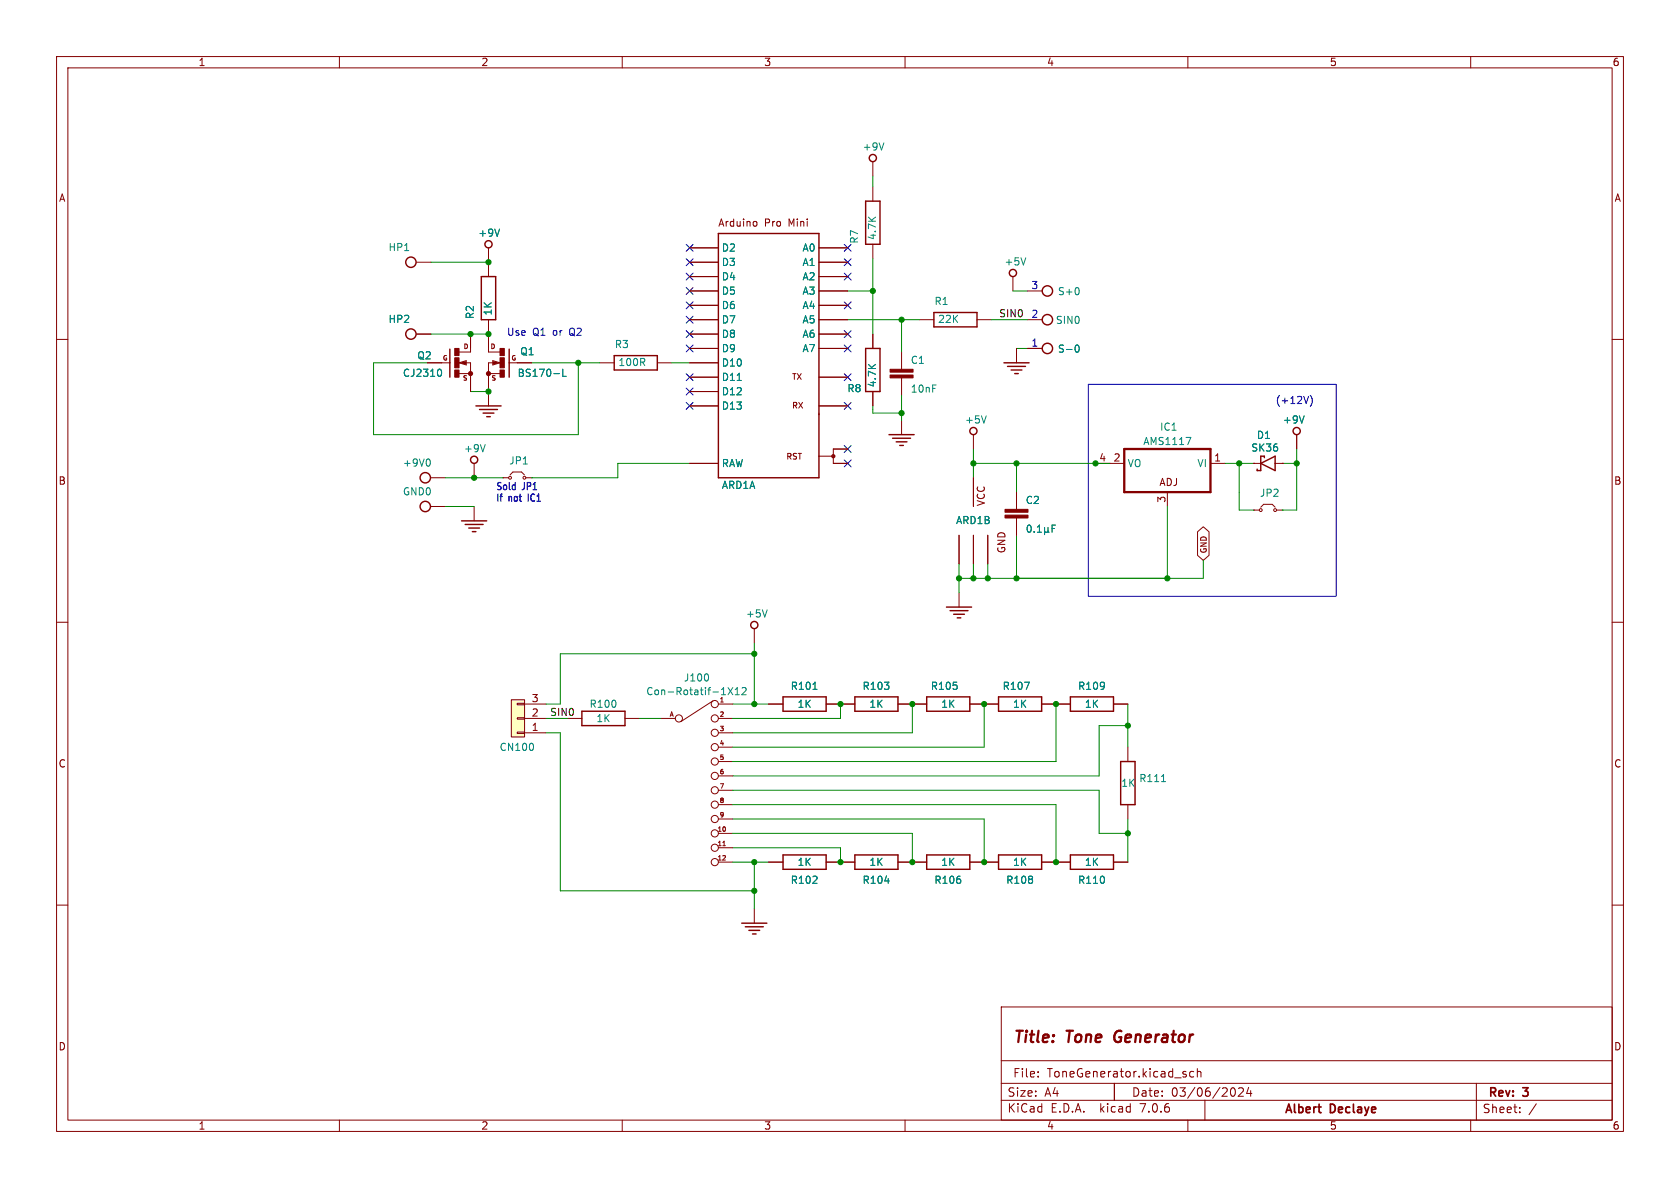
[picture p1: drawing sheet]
<svg xmlns="http://www.w3.org/2000/svg" width="297mm" height="210mm" viewBox="0 0 297 210" stroke-linecap="round" stroke-linejoin="round" font-family="sans-serif">
<g fill="none" stroke="#840000" stroke-width=".18">
<path d="M10 10h277v190h-277zM12 12h273v186h-273zM60 10v2M110 10v2M160 10v2M210 10v2M260 10v2M133.4 39.1l.3 .1 .1 .2v.5l-.4 .1M154.3 28.6v2.5M154.3 33v2.6M10 60h2M73.7 46.4h2.5"/>
<path d="M73.7 59.1h2.5M83.2 59.1v3.1h-2M86.4 43.8v5.1M86.4 56.5v5.1M121.9 56.5h5.1M121.9 43.8h5.1M121.9 46.4h5.1M121.9 48.9h5.1M121.9 51.4h5.1M121.9 54h5.1M121.9 59.1h5.1M144.8 56.5h5.1"/>
<path d="M144.8 43.8h5.1M144.8 46.4h5.1M144.8 48.9h5.1M144.8 51.4h5.1M144.8 54h5.1M144.8 59.1h5.1M154.3 43.2v2.5M154.3 59.1v2.5M162.6 56.5h2.5M172.7 56.5h2.6M179.1 48.9v2.5M181.6 56.5h2.5"/>
<path d="M181.6 51.4h2.5M285 60h2M75.6 64.1h3.9M81.2 64.1h2v5.1M81.2 66h2M81.2 64.1l1.2-.3v.7zM86.4 66h2M86.4 62.2h2M87.1 63.8l1.3 .3-1.3 .4zM88.4 64.1h-2v7.7M91.4 64.1h2.6M106 64.1h2.6"/>
<path d="M116.2 64.1h2.5M121.9 64.1h5.1M121.9 61.6h5.1M121.9 66.7h5.1M121.9 69.2h5.1M121.9 71.8h5.1M144.8 73v.3M144.8 61.6h5.1M144.8 66.7h5.1M144.8 71.8h5.1M149.9 79.4h-2.6v2.5h2.6M154.3 69.2v2.6"/>
<path d="M159.4 62.2v3.1M159.4 66.8v3.1M159.4 74.3v2.5M172.1 76.8v2.6M179.7 61.6v2.5M181.6 61.6h2.5M229.2 76.8v2.6M76.2 84.5h2.5M76.2 89.5h2.5M83.8 81.9v2.6M83.8 89.5v2.6M88.9 84.5h.1"/>
<path d="M88.9 84.5h1M90.2 83.9l.5-.5h1.5l.5 .5M93 84.5h1M94 84.5h.1M121.9 81.9h5.1M144.8 80.6h2.5M169.5 94.6v5.1M172.1 84.5v5M172.1 94.6v5.1M174.6 94.6v5.1M179.7 87v3M179.7 91.6v3"/>
<path d="M193.7 81.9h5.1M206.4 87v2.5M211.7 94l1-.9 1 .9v4.2l-1 .9-1-.9zM214 81.9h2.5M221.6 81.9h.1M221.6 90.2h.1M221.6 81.9h1.3M221.6 90.2h1M222.9 89.7l.5-.5h1.5l.5 .5M225.4 81.9h1.3M225.7 90.2h1M226.7 81.9h.1"/>
<path d="M226.7 90.2h.1M10 110h2M133.3 111.1v2.6M169.5 104.8v2.5M285 110h2M90.4 123.7h2.3v6.6h-2.3zM91.4 124.3h1.3v.3h-1.3zM91.4 126.9h1.3v.2h-1.3zM91.4 129.4h1.3v.3h-1.3zM92.7 124.5h3.8M92.7 129.5h3.8M92.7 127h3.8"/>
<path d="M100.3 127h2.6M110.5 127h2.5M116.8 127h2.6M126 123.9l-5.6 3.7M127 124.5h2.5M127 129.5h2.5M127 127h2.5M127 132.1h2.5M127 134.6h2.5M127 137.2h2.5M127 139.7h2.5M135.9 124.5h2.5"/>
<path d="M146 124.5h5.1M158.7 124.5h5.1M171.4 124.5h5.1M184.1 124.5h5.1M196.8 124.5h2.6M199.4 132.1v2.5M10 160h2M127 152.4h2.5M127 147.3h2.5M127 149.9h2.5M127 142.2h2.5M127 144.8h2.5"/>
<path d="M127.8 149.5h.4M135.9 152.4h2.5M146 152.4h5.1M158.7 152.4h5.1M171.4 152.4h5.1M184.1 152.4h5.1M196.8 152.4h2.6M199.4 142.2v2.6M285 160h2M133.3 160.7v2.5M177 178h108v20h-108zM60 198v2"/>
<path d="M110 198v2M160 198v2M177 194.5h108M177 191.5h108M177 187.5h108M183.5 190.2v.2M183.5 189.5v.1M197 191.5v3M209.7 190v.3M210 198v2M211 189.5l-.4-.1-.3 .3v.4l.2 .2h.5M211.7 189.5l.2-.1 .3 .1 .1 .9"/>
<path d="M211.7 188.9v1.5M213 194.5v3.5M218 192.3a.94 .94 0 0 1 0 1.5M219 192.4l.5-.1 .2 .1 .1 .3-.9 1.1h.9M220.7 192.2l-.3 1.1h.9M221.1 192.8v1M260 198v2M261 191.5v6.5M268.7 196.6v.1M268.7 195.8v.1M271.6 195.1l-1.3 2"/>
<circle cx="90.2" cy="84.5" r=".25"/>
<circle cx="92.7" cy="84.5" r=".25"/>
<circle cx="222.9" cy="90.2" r=".25"/>
<circle cx="225.4" cy="90.2" r=".25"/>
<circle cx="120" cy="127" r=".63"/>
<circle cx="126.4" cy="124.5" r=".63"/>
<circle cx="126.4" cy="127" r=".63"/>
<circle cx="126.4" cy="132.1" r=".63"/>
<circle cx="126.4" cy="134.6" r=".63"/>
<circle cx="126.4" cy="129.5" r=".63"/>
<circle cx="126.4" cy="139.7" r=".63"/>
<circle cx="126.4" cy="137.2" r=".63"/>
<circle cx="126.4" cy="149.9" r=".63"/>
<circle cx="126.4" cy="142.2" r=".63"/>
<circle cx="126.4" cy="147.3" r=".63"/>
<circle cx="126.4" cy="152.4" r=".63"/>
<circle cx="126.4" cy="144.8" r=".63"/>
</g>
<path d="M197.3 182.5a1.27 1.27 0 0 0 0 1.6" fill="none" stroke="#840000" stroke-width=".4"/>
<g fill="none" stroke="#840000" stroke-width=".25">
<path d="M153 35.6h2.6v7.6h-2.6zM85.1 48.9h2.5v7.6h-2.5zM127 41.3h17.8v43.2h-17.8zM165.1 55.2h7.6v2.6h-7.6zM79.5 61.7v5M84.1 71.8h4.5M84.8 72.4h3.1M85.4 73h1.9M86 73.7h.7M90 61.7v5M108.6 62.9h7.6v2.5h-7.6zM153 61.6h2.6v7.6h-2.6z"/>
<path d="M157.2 76.8h4.4M157.8 77.5h3.2M158.4 78.1h1.9M159.1 78.7h.6M177.5 64.1h4.4M178.1 64.8h3.2M178.8 65.4h1.9M179.4 66h.6M81.6 92.1h4.4M82.2 92.7h3.2M82.9 93.3h1.9M83.5 94h.6"/>
<path d="M222.9 81.9l2.5-1.3v2.6zM222.9 80.6v2.6h-.7v-.3M223.5 80.6v.3M167.3 107.3h4.5M168 108h3.1M168.6 108.6h1.9M169.2 109.2h.7M102.9 125.7h7.6v2.6h-7.6zM138.4 123.2h7.6v2.5h-7.6zM151.1 123.2h7.6v2.5h-7.6zM163.8 123.2h7.6v2.5h-7.6zM176.5 123.2h7.6v2.5h-7.6z"/>
<path d="M189.2 123.2h7.6v2.5h-7.6zM198.1 134.6h2.6v7.6h-2.6zM138.4 151.1h7.6v2.6h-7.6zM151.1 151.1h7.6v2.6h-7.6zM163.8 151.1h7.6v2.6h-7.6zM176.5 151.1h7.6v2.6h-7.6zM189.2 151.1h7.6v2.6h-7.6zM131.1 163.2h4.5M131.8 163.8h3.1M132.4 164.5h1.9M133 165.1h.7"/>
<circle cx="154.3" cy="27.9" r=".63"/>
<circle cx="72.6" cy="59.1" r=".92"/>
<circle cx="72.6" cy="46.4" r=".92"/>
<circle cx="86.4" cy="43.2" r=".63"/>
<circle cx="179.1" cy="48.3" r=".63"/>
<circle cx="185.2" cy="51.4" r=".92"/>
<circle cx="185.2" cy="56.5" r=".92"/>
<circle cx="172.1" cy="76.2" r=".63"/>
<circle cx="185.2" cy="61.6" r=".92"/>
<circle cx="229.2" cy="76.2" r=".63"/>
<circle cx="75.2" cy="89.5" r=".92"/>
<circle cx="75.2" cy="84.5" r=".92"/>
<circle cx="83.8" cy="81.3" r=".63"/>
<circle cx="147.3" cy="80.6" r=".25"/>
<circle cx="133.3" cy="110.5" r=".63"/>
</g>
<g fill="none" stroke="#840000" stroke-width=".41">
<path d="M198.8 79.4h15.2v7.6h-15.2z"/>
<circle cx="83.2" cy="66" r=".25"/>
<circle cx="86.4" cy="66" r=".25"/>
</g>
<g fill="none" stroke="#008484" stroke-width=".18">
<path d="M156.3 25.3l-.5 1.2M88.3 40.5l-.4 1.3M181.3 45.6l-.4 1.2M190.7 51l.1 .3-.1 .7M77.8 65.3a.79 .79 0 0 1 0 1.2M85.8 78.6l-.4 1.3M97.9 66h1M99.5 65.3v1.2h.6M130.3 67.3h.8M174.4 73.5l-.5 1.3M190.2 61.1l.2-.1a.68 .68 0 0 1 .4 .6 .68 .68 0 0 1-.4 .7l-.2-.2M209.7 77.3h.8l-.5 1.3"/>
<path d="M230.6 73.5l-.5 1.3M75.8 81.1a.79 .79 0 0 1 0 1.3M181.7 92.9l.2-.1a.68 .68 0 0 1 .4 .7 .68 .68 0 0 1-.4 .6l-.2-.1-.1-.4zM182.9 94v.1M183.4 94.1h.7M183.4 93.2l.4-.4v1.3M184.7 93.9l.1 .2h.3l.2-.2M184.7 93.2v1.3M185.3 93.9l.2 .2M185.3 93.2v.7M186 93.4h.4M186.6 92.8h-.6v1.3"/>
<path d="M125.1 119.2l.2 .4-.2 .7M135.6 107.8l-.4 1.3M94.3 131.6v.8M128.7 121.5l.9 1.3M129.6 121.5l-.9 1.3M130 122.8h.7M130 121.9l.3-.4v1.3M131.2 121.7l.5-.2 .2 .4-.8 .9h.8M143.7 121.9h.7M181.1 120.6h.9l-.6 1.3M205.3 138.2h.8M156.4 155.7h.8"/>
</g>
<path d="M90.4 123.7h2.3v6.6h-2.3z" fill="#ffffc2" stroke="#ffffc2" stroke-width=".18"/>
<g fill="#840000" stroke="#840000" stroke-width=".18">
<path d="M80.4 65.4h.8v1.3h-.8z"/>
<path d="M80.4 63.2h.8v1.8h-.8z"/>
<path d="M80.4 61.6h.8v1.3h-.8z"/>
<path d="M88.4 65.4h.8v1.3h-.8z"/>
<path d="M88.4 63.2h.8v1.8h-.8z"/>
<path d="M88.4 61.6h.8v1.3h-.8z"/>
<path d="M177.7 91.1h4v.5h-4z"/>
<path d="M177.7 90h4v.6h-4z"/>
<path d="M157.4 66.3h4v.5h-4z"/>
<path d="M157.4 65.3h4v.5h-4z"/>
</g>
<path d="M82.3 64l-.5 .1 .5 .2M87.2 64l.6 .1-.6 .2" fill="none" stroke="#840000" stroke-width=".3"/>
<path d="M192.4 67.9h43.8v37.5h-43.8zM231.3 70.1l-.4 1.2M231.6 69.9a1.46 1.46 0 0 1 0 1.9" fill="none" stroke="#0000c2" stroke-width=".18"/>
<g fill="none" stroke="#008400" stroke-width=".18">
<path d="M154.3 31.1v1.9M76.2 46.4h10.2M76.2 59.1h10.2M149.9 56.5h12.7M149.9 51.4h4.4M154.3 45.7v13.4M159.4 56.5v5.7M175.3 56.5h6.3M179.1 51.4h2.5M75.6 64.1h-9.6v12.7h36.2v-12.7M83.2 69.2h3.2M94 64.1h12"/>
<path d="M118.7 64.1h3.2M154.3 71.8v1.2h5.1M159.4 69.9v4.4M172.1 79.4v5.1M179.7 61.6h1.9M229.2 79.4v10.8h-2.5M78.7 84.5h10.2M78.7 89.5h5.1M121.9 81.9h-12.7v2.6h-15.2M169.5 99.7v5.1M172.1 99.7v2.5M172.1 81.9h24.1"/>
<path d="M174.6 99.7v2.5M179.7 81.9v5.1M179.7 94.6v7.6M206.4 89.5v12.7M212.7 99.1v3.1h-43.2M216.5 81.9h5.1M219.1 81.9v8.3h2.5M226.7 81.9h2.5M133.3 115.6h-34.2v8.9h-2.6M133.3 113.7v10.8M96.5 129.5h2.6v28h34.2M96.5 127h3.8"/>
<path d="M113 127h3.8M129.5 124.5h6.4M129.5 139.7h64.8v7.6h5.1M148.6 124.5v2.5h-19.1M161.3 124.5v5h-31.8M174 124.5v7.6h-44.5M186.7 124.5v10.1h-57.2M199.4 128.3h-5.1v8.9h-64.8M199.4 124.5v7.6M129.5 147.3h31.8v5.1M129.5 142.2h57.2v10.2M129.5 144.8h44.5v7.6"/>
<path d="M129.5 149.9h19.1v2.5M129.5 152.4h6.4M133.3 152.4v8.3M199.4 144.8v7.6"/>
</g>
<g fill="none" stroke="#000084" stroke-width=".18">
<path d="M121.3 50.8l1.2 1.2M121.3 43.2l1.2 1.2M121.3 45.7l1.2 1.3M121.3 58.4l1.2 1.3M121.3 53.4l1.2 1.2M121.3 55.9l1.2 1.2M121.3 48.3l1.2 1.2M122.5 50.8l-1.2 1.2M122.5 43.2l-1.2 1.2M122.5 45.7l-1.2 1.3M122.5 58.4l-1.2 1.3M122.5 53.4l-1.2 1.2"/>
<path d="M122.5 55.9l-1.2 1.2M122.5 48.3l-1.2 1.2M149.3 53.4l1.2 1.2M149.3 43.2l1.2 1.2M149.3 58.4l1.2 1.3M149.3 48.3l1.2 1.2M149.3 45.7l1.2 1.3M150.5 43.2l-1.2 1.2M150.5 53.4l-1.2 1.2M150.5 58.4l-1.2 1.3M150.5 48.3l-1.2 1.2M150.5 45.7l-1.2 1.3"/>
<path d="M121.3 66.1l1.2 1.2M121.3 71.1l1.2 1.3M121.3 68.6l1.2 1.2M121.3 61l1.2 1.2M122.5 66.1l-1.2 1.2M122.5 71.1l-1.2 1.3M122.5 68.6l-1.2 1.2M122.5 61l-1.2 1.2M149.3 71.1l1.2 1.3M149.3 78.8l1.2 1.2M149.3 66.1l1.2 1.2M149.3 61l1.2 1.2"/>
<path d="M150.5 71.1l-1.2 1.3M150.5 78.8l-1.2 1.2M150.5 66.1l-1.2 1.2M150.5 61l-1.2 1.2M149.3 81.3l1.2 1.2M150.5 81.3l-1.2 1.2"/>
</g>
<g fill="#008400" stroke="#008400" stroke-width=".18">
<circle cx="193.7" cy="81.9" r=".46"/>
<circle cx="219.1" cy="81.9" r=".46"/>
<circle cx="229.2" cy="81.9" r=".46"/>
<circle cx="206.4" cy="102.2" r=".46"/>
<circle cx="102.2" cy="64.1" r=".46"/>
<circle cx="86.4" cy="69.2" r=".46"/>
<circle cx="86.4" cy="59.1" r=".46"/>
<circle cx="83.8" cy="84.5" r=".46"/>
<circle cx="86.4" cy="46.4" r=".46"/>
<circle cx="83.2" cy="59.1" r=".46"/>
<circle cx="199.4" cy="147.3" r=".46"/>
<circle cx="186.7" cy="152.4" r=".46"/>
<circle cx="174" cy="152.4" r=".46"/>
<circle cx="161.3" cy="152.4" r=".46"/>
<circle cx="174" cy="124.5" r=".46"/>
<circle cx="186.7" cy="124.5" r=".46"/>
<circle cx="199.4" cy="128.3" r=".46"/>
<circle cx="172.1" cy="102.2" r=".46"/>
<circle cx="161.3" cy="124.5" r=".46"/>
<circle cx="154.3" cy="51.4" r=".46"/>
<circle cx="159.4" cy="73" r=".46"/>
<circle cx="133.3" cy="152.4" r=".46"/>
<circle cx="133.3" cy="157.5" r=".46"/>
<circle cx="148.6" cy="152.4" r=".46"/>
<circle cx="133.3" cy="115.6" r=".46"/>
<circle cx="148.6" cy="124.5" r=".46"/>
<circle cx="133.3" cy="124.5" r=".46"/>
<circle cx="159.4" cy="56.5" r=".46"/>
<circle cx="179.7" cy="81.9" r=".46"/>
<circle cx="172.1" cy="81.9" r=".46"/>
<circle cx="174.6" cy="102.2" r=".46"/>
<circle cx="179.7" cy="102.2" r=".46"/>
<circle cx="169.5" cy="102.2" r=".46"/>
</g>
<g font-size="2.8" fill="#840000">
<text x="179" y="184.9">Title:</text>
<text x="188.7" y="184.9">Tone</text>
<text x="197.8" y="184.9">Generator</text>
</g>
<g font-size="2.1" fill="#840000">
<text x="179" y="190.7">File:</text>
<text x="185.1" y="190.7">ToneGenerator.kicad_sch</text>
<text x="178" y="196.9">KiCad</text>
<text x="178" y="194.1">Size:</text>
<text x="184.7" y="194.1">A4</text>
<text x="185.7" y="196.9">E.D.A.</text>
<text x="194.6" y="196.9">kicad</text>
<text x="200" y="194.1">Date:</text>
<text x="201.8" y="196.9">7.0.6</text>
<text x="207" y="194.1">03/06/2024</text>
<text x="227" y="197.2">Albert</text>
<text x="235.2" y="197.2">Declaye</text>
<text x="262" y="197">Sheet:</text>
<text x="263" y="194.3">Rev:</text>
<text x="269.4" y="194.3">3</text>
</g>
<g font-size="1.8" fill="#840000">
<text x="35" y="11.9">1</text>
<text x="85" y="11.9">2</text>
<text x="135" y="11.9">3</text>
<text x="185" y="11.9">4</text>
<text x="235" y="11.9">5</text>
<text x="285" y="11.9">6</text>
<text x="10.3" y="35.9">A</text>
<text x="285.3" y="35.9">A</text>
<text x="126.9" y="40.3">Arduino</text>
<text x="135.1" y="40.3">Pro</text>
<text x="139.5" y="40.3">Mini</text>
<text x="194.2" y="81.7">4</text>
<text x="196.8" y="81.7">2</text>
<text x="214.6" y="81.7">1</text>
<text x="10.3" y="85.9">B</text>
<text x="174.3" y="89.6" transform="rotate(-90 174.3 89.6)">VCC</text>
<text x="204.9" y="86.1">ADJ</text>
<text x="206.1" y="89" transform="rotate(-90 206.1 89)">3</text>
<text x="285.3" y="85.9">B</text>
<text x="177.9" y="97.9" transform="rotate(-90 177.9 97.9)">GND</text>
<text x="93.9" y="124.2">3</text>
<text x="93.9" y="129.3">1</text>
<text x="93.9" y="126.7">2</text>
<text x="10.3" y="135.9">C</text>
<text x="285.3" y="135.9">C</text>
<text x="10.3" y="185.9">D</text>
<text x="285.3" y="185.9">D</text>
<text x="35" y="199.9">1</text>
<text x="85" y="199.9">2</text>
<text x="135" y="199.9">3</text>
<text x="185" y="199.9">4</text>
<text x="235" y="199.9">5</text>
<text x="285" y="199.9">6</text>
</g>
<g font-size="1.8" fill="#008484">
<text x="152.4" y="26.8">+9V</text>
<text x="68.6" y="44.6">HP1</text>
<text x="84.5" y="42">+9V</text>
<text x="127.5" y="44.7">D2</text>
<text x="127.5" y="47.2">D3</text>
<text x="141.8" y="44.7">A0</text>
<text x="141.8" y="47.2">A1</text>
<text x="151.9" y="43.2" transform="rotate(-90 151.9 43.2)">R7</text>
<text x="155.1" y="42.5" transform="rotate(-90 155.1 42.5)">4.7K</text>
<text x="177.5" y="47.1">+5V</text>
<text x="127.5" y="49.8">D4</text>
<text x="127.5" y="52.3">D5</text>
<text x="141.8" y="49.8">A2</text>
<text x="141.8" y="52.3">A3</text>
<text x="186.9" y="52.4">S+0</text>
<text x="68.6" y="57.3">HP2</text>
<text x="84" y="56.5" transform="rotate(-90 84 56.5)">R2</text>
<text x="87.1" y="55.9" transform="rotate(-90 87.1 55.9)">1K</text>
<text x="127.5" y="54.8">D6</text>
<text x="127.5" y="57.4">D7</text>
<text x="127.5" y="59.9">D8</text>
<text x="141.8" y="54.8">A4</text>
<text x="141.8" y="57.4">A5</text>
<text x="141.8" y="59.9">A6</text>
<text x="165.1" y="54.1">R1</text>
<text x="165.7" y="57.3">22K</text>
<text x="186.6" y="57.5">SIN0</text>
<text x="73.7" y="63.7">Q2</text>
<text x="91.9" y="63">Q1</text>
<text x="108.6" y="61.7">R3</text>
<text x="109.2" y="64.9">100R</text>
<text x="127.5" y="65">D10</text>
<text x="127.5" y="62.5">D9</text>
<text x="141.8" y="62.5">A7</text>
<text x="160.9" y="64.5">C1</text>
<text x="186.9" y="62.5">S-0</text>
<text x="71.1" y="66.8">CJ2310</text>
<text x="91.4" y="66.8">BS170-L</text>
<text x="127.5" y="67.5">D11</text>
<text x="127.5" y="70.1">D12</text>
<text x="149.7" y="69.5">R8</text>
<text x="155.1" y="68.6" transform="rotate(-90 155.1 68.6)">4.7K</text>
<text x="160.9" y="69.6">10nF</text>
<text x="127.5" y="72.6">D13</text>
<text x="170.5" y="75.1">+5V</text>
<text x="205" y="76.3">IC1</text>
<text x="222.1" y="77.8">D1</text>
<text x="226.7" y="75.1">+9V</text>
<text x="71.1" y="82.7">+9V0</text>
<text x="81.9" y="80.1">+9V</text>
<text x="89.9" y="82.3">JP1</text>
<text x="127.5" y="82.8">RAW</text>
<text x="199.3" y="82.8">VO</text>
<text x="202" y="78.9">AMS1117</text>
<text x="211.6" y="82.8">VI</text>
<text x="221.1" y="80">SK36</text>
<text x="71.1" y="87.8">GND0</text>
<text x="127.5" y="86.6">ARD1A</text>
<text x="181.2" y="89.3">C2</text>
<text x="222.6" y="88">JP2</text>
<text x="168.9" y="92.8">ARD1B</text>
<text x="131.8" y="109.4">+5V</text>
<text x="104.1" y="125.3">R100</text>
<text x="114.2" y="123.1">Con-Rotatif-1X12</text>
<text x="120.8" y="120.7">J100</text>
<text x="139.7" y="122.1">R101</text>
<text x="140.9" y="125.3">1K</text>
<text x="152.4" y="122.1">R103</text>
<text x="153.6" y="125.3">1K</text>
<text x="164.5" y="122.1">R105</text>
<text x="166.3" y="125.3">1K</text>
<text x="177.2" y="122.1">R107</text>
<text x="179" y="125.3">1K</text>
<text x="190.5" y="122.1">R109</text>
<text x="191.7" y="125.3">1K</text>
<text x="105.3" y="127.9">1K</text>
<text x="88.2" y="132.9">CN100</text>
<text x="198.1" y="139.3">1K</text>
<text x="201.3" y="138.5">R111</text>
<text x="140.9" y="153.3">1K</text>
<text x="153.6" y="153.3">1K</text>
<text x="166.3" y="153.3">1K</text>
<text x="179" y="153.3">1K</text>
<text x="191.7" y="153.3">1K</text>
<text x="139.7" y="156.4">R102</text>
<text x="152.4" y="156.4">R104</text>
<text x="165.1" y="156.4">R106</text>
<text x="177.8" y="156.4">R108</text>
<text x="190.5" y="156.4">R110</text>
</g>
<g font-size="1.8" fill="#0000c2">
<text x="182.2" y="51.2">3</text>
<text x="89.5" y="59.4">Use</text>
<text x="94.2" y="59.4">Q1</text>
<text x="97.9" y="59.4">or</text>
<text x="101" y="59.4">Q2</text>
<text x="182.2" y="56.3">2</text>
<text x="182.2" y="61.3">1</text>
<text x="225.4" y="71.5">(+12V)</text>
<text x="87.6" y="86.7">Sold</text>
<text x="87.6" y="88.8">If</text>
<text x="90" y="88.8">not</text>
<text x="92.4" y="86.7">JP1</text>
<text x="93.8" y="88.8">IC1</text>
</g>
<g font-size="1.8">
<text x="176.5" y="56.2">SIN0</text>
<text x="97.2" y="126.7">SIN0</text>
</g>
<g font-size="1.4" fill="#840000">
<text x="139.9" y="67.3">TX</text>
<text x="139.9" y="72.4">RX</text>
<text x="138.9" y="81.4">RST</text>
<text x="213.5" y="97.9" transform="rotate(-90 213.5 97.9)">GND</text>
</g>
<g font-size="1.1" fill="#840000">
<text x="78.2" y="63.9">G</text>
<text x="81.8" y="61.9">D</text>
<text x="86.6" y="61.9">D</text>
<text x="90.3" y="63.9">G</text>
<text x="81.7" y="67.5">S</text>
<text x="86.8" y="67.5">S</text>
<text x="127.1" y="124.2">1</text>
<text x="118.3" y="126.7">A</text>
<text x="127.1" y="126.7">2</text>
<text x="127.1" y="129.3">3</text>
<text x="127.1" y="131.8">4</text>
<text x="127.1" y="134.4">5</text>
<text x="127.1" y="136.9">6</text>
<text x="127.1" y="139.4">7</text>
<text x="127.1" y="142">8</text>
<text x="126.7" y="147.1">10</text>
<text x="126.7" y="149.6">11</text>
<text x="127.1" y="144.5">9</text>
<text x="126.7" y="152.1">12</text>
</g>
</svg>
